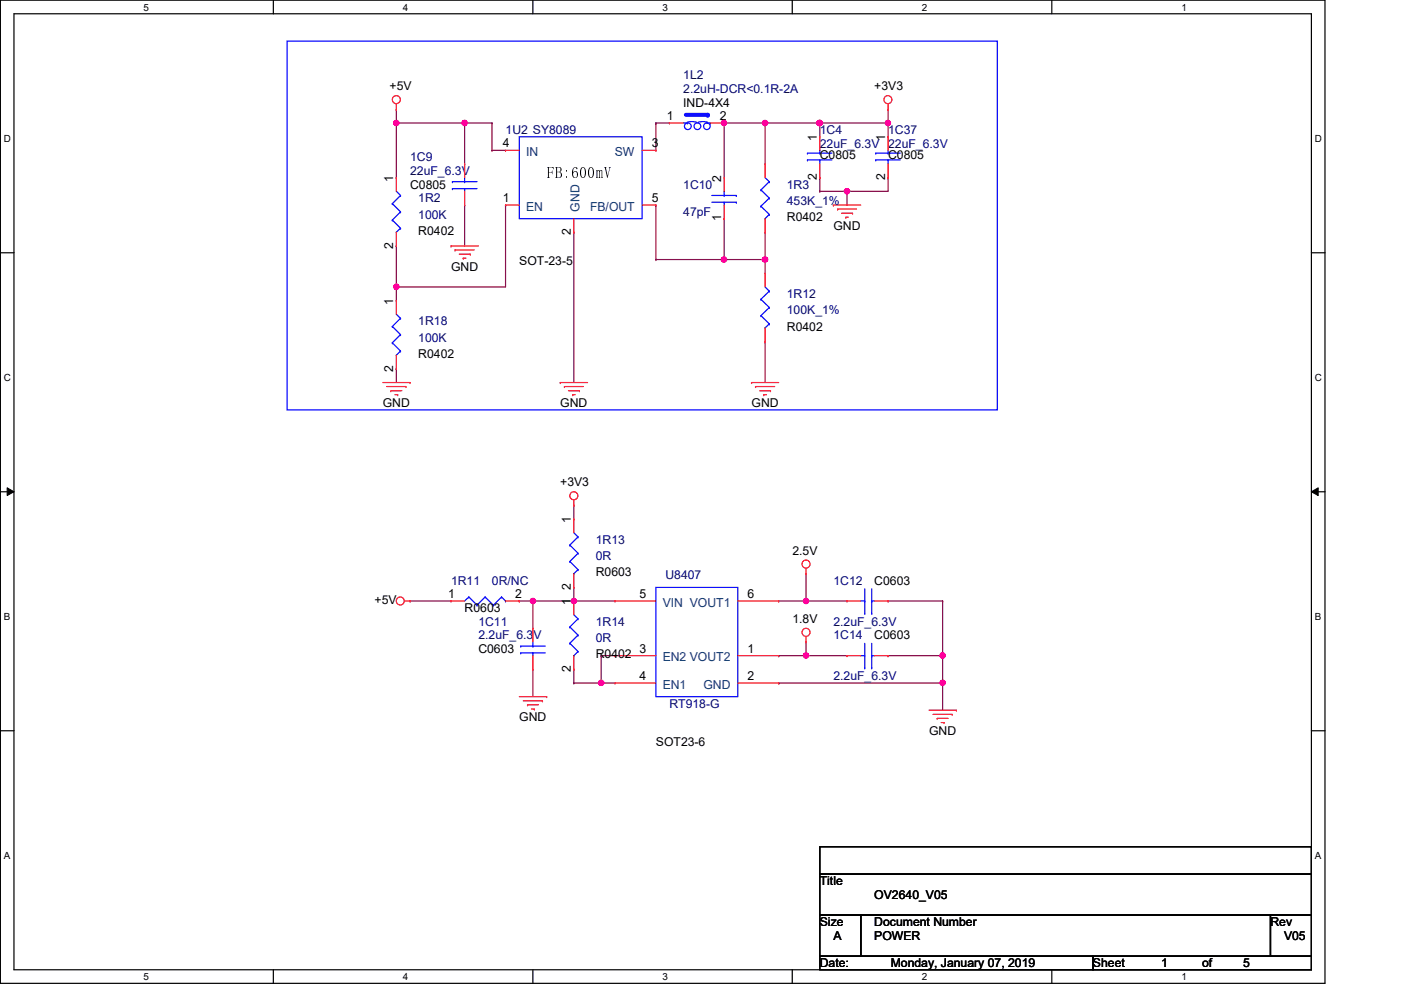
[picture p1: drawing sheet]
<svg xmlns="http://www.w3.org/2000/svg" width="297mm" height="210mm" viewBox="0 0 297 210" stroke-linecap="round" stroke-linejoin="round" font-family="sans-serif">
<path d="M.1 0h280.8v208.5h-280.8zM3 2.9h275v202.7h-275z" fill="none" stroke="#000" stroke-width=".25"/>
<g fill="#fff">
<path d="M30.4 .3h1.2v2.4h-1.2z"/>
<path d="M30.4 205.9h1.2v2.3h-1.2z"/>
</g>
<path d="M58 0v2.9M58 205.6v2.9" fill="none" stroke="#000" stroke-width=".25"/>
<g fill="#fff">
<path d="M85.4 .3h1.2v2.4h-1.2z"/>
<path d="M85.4 205.9h1.2v2.3h-1.2z"/>
</g>
<path d="M113 0v2.9M113 205.6v2.9" fill="none" stroke="#000" stroke-width=".25"/>
<g fill="#fff">
<path d="M140.5 .3h1.1v2.4h-1.1z"/>
<path d="M140.5 205.9h1.1v2.3h-1.1z"/>
</g>
<path d="M168 0v2.9M168 205.6v2.9" fill="none" stroke="#000" stroke-width=".25"/>
<g fill="#fff">
<path d="M195.4 .3h1.2v2.4h-1.2z"/>
<path d="M195.4 205.9h1.2v2.3h-1.2z"/>
</g>
<path d="M223 0v2.9M223 205.6v2.9" fill="none" stroke="#000" stroke-width=".25"/>
<g fill="#fff">
<path d="M250.5 .3h1.1v2.4h-1.1z"/>
<path d="M250.5 205.9h1.1v2.3h-1.1z"/>
<path d="M.8 28.2h1.5v2.4h-1.5z"/>
<path d="M278.8 28.2h1.4v2.4h-1.4z"/>
<path d="M.8 78.9h1.5v2.3h-1.5z"/>
<path d="M278.8 78.9h1.4v2.3h-1.4z"/>
</g>
<path d="M.1 53.6h2.9M278 53.6h2.9" fill="none" stroke="#000" stroke-width=".25"/>
<g fill="#fff">
<path d="M.8 129.6h1.4v2.3h-1.4z"/>
<path d="M278.8 129.6h1.3v2.3h-1.3z"/>
</g>
<path d="M.1 104.3h2.9M278 104.3h2.9" fill="none" stroke="#000" stroke-width=".25"/>
<path d="M1.5 103.4l1.5 .9-1.5 .8zM278 104.3l1.5-.9v1.7z" fill="#000"/>
<path d="M1.5 103.4l1.5 .9-1.5 .8zM278 104.3l1.5-.9v1.7z" fill="none" stroke="#000" stroke-width=".21"/>
<g fill="#fff">
<path d="M.8 180.3h1.4v2.3h-1.4z"/>
<path d="M278.8 180.3h1.3v2.3h-1.3z"/>
</g>
<path d="M.1 154.9h2.9M278 154.9h2.9" fill="none" stroke="#000" stroke-width=".25"/>
<path d="M60.9 8.7h150.6v78.2h-150.6z" fill="none" stroke="#00f" stroke-width=".25"/>
<path d="M98.5 26.1h.1M98.5 26.1h5.8M188.3 23.2h.1M188.3 23.2v2.9" fill="none" stroke="#7f003f" stroke-width=".25"/>
<circle cx="98.5" cy="26.1" r=".56" fill="#f0f"/>
<circle cx="98.5" cy="26.1" r=".56" fill="none" stroke="#f0f" stroke-width=".25"/>
<path d="M107.2 43.5h.1M107.2 43.5v17.3h-23.2M84 60.8h.1" fill="none" stroke="#7f003f" stroke-width=".25"/>
<circle cx="84" cy="60.8" r=".56" fill="#f0f"/>
<circle cx="84" cy="60.8" r=".56" fill="none" stroke="#f0f" stroke-width=".25"/>
<g fill="none" stroke="#7f003f" stroke-width=".25">
<path d="M84 26.1h.1M84 26.1v11.6M98.5 26.1h.1M98.5 26.1v8.7M104.3 26.1h.1M104.3 31.9h.1M104.3 26.1v5.8M104.3 31.9h2.9M139.1 26.1h.1M139.1 26.1v5.8M139.1 26.1h2.8M162.2 26.1h.1"/>
<path d="M162.2 26.1h11.6M98.5 43.5h.1M98.5 43.5v8.7M121.7 49.2h.1M121.7 49.2v31.9M139.1 43.5h.1M139.1 43.5v11.5"/>
</g>
<circle cx="173.8" cy="26.1" r=".56" fill="#f0f"/>
<circle cx="173.8" cy="26.1" r=".56" fill="none" stroke="#f0f" stroke-width=".25"/>
<circle cx="162.2" cy="26.1" r=".56" fill="#f0f"/>
<circle cx="162.2" cy="26.1" r=".56" fill="none" stroke="#f0f" stroke-width=".25"/>
<path d="M173.8 26.1h.1M173.8 26.1h14.5" fill="none" stroke="#7f003f" stroke-width=".25"/>
<circle cx="188.2" cy="26.1" r=".56" fill="#f0f"/>
<circle cx="188.2" cy="26.1" r=".56" fill="none" stroke="#f0f" stroke-width=".25"/>
<circle cx="173.8" cy="26.1" r=".56" fill="#f0f"/>
<circle cx="173.8" cy="26.1" r=".56" fill="none" stroke="#f0f" stroke-width=".25"/>
<path d="M153.5 26.1h.1M153.5 26.1h8.7M162.2 26.1h.1M162.2 26.1v8.7M188.3 26.1h.1M188.3 26.1v2.9M162.2 55h.1M162.2 55v3M173.8 40.6h.1M173.8 40.6h14.5M179.6 40.6h.1" fill="none" stroke="#7f003f" stroke-width=".25"/>
<circle cx="179.6" cy="40.6" r=".56" fill="#f0f"/>
<circle cx="179.6" cy="40.6" r=".56" fill="none" stroke="#f0f" stroke-width=".25"/>
<path d="M153.5 55h.1M153.5 55h8.7M162.2 72.4h.1M162.2 72.4v8.7" fill="none" stroke="#7f003f" stroke-width=".25"/>
<circle cx="162.2" cy="55" r=".56" fill="#f0f"/>
<circle cx="162.2" cy="55" r=".56" fill="none" stroke="#f0f" stroke-width=".25"/>
<circle cx="153.5" cy="55" r=".56" fill="#f0f"/>
<circle cx="153.5" cy="55" r=".56" fill="none" stroke="#f0f" stroke-width=".25"/>
<path d="M153.5 26.1h.1M153.5 26.1v11.6" fill="none" stroke="#7f003f" stroke-width=".25"/>
<circle cx="153.5" cy="26.1" r=".56" fill="#f0f"/>
<circle cx="153.5" cy="26.1" r=".56" fill="none" stroke="#f0f" stroke-width=".25"/>
<path d="M84 26.1h.1M84 26.1h14.5M139.1 55h.1M153.5 46.4h.1M153.5 46.4v8.6h-14.4M162.2 49.2h.1M162.2 49.2v5.8" fill="none" stroke="#7f003f" stroke-width=".25"/>
<circle cx="84" cy="26.1" r=".56" fill="#f0f"/>
<circle cx="84" cy="26.1" r=".56" fill="none" stroke="#f0f" stroke-width=".25"/>
<path d="M84 23.2h.1M84 23.2v2.9M173.8 26.1h.1M173.8 26.1v2.9M188.3 37.7h.1M188.3 37.7v2.9M84 60.8h.1M84 60.8v2.9" fill="none" stroke="#7f003f" stroke-width=".25"/>
<circle cx="173.8" cy="26.1" r=".56" fill="#f0f"/>
<circle cx="173.8" cy="26.1" r=".56" fill="none" stroke="#f0f" stroke-width=".25"/>
<path d="M173.8 37.7h.1M173.8 37.7v2.9M84 52.2h.1M84 52.2v8.6M179.6 40.6h.1M179.6 40.6v2.9M84 78.2h.1M84 78.2v2.9M127.5 144.8h.1M127.5 144.8h2.9" fill="none" stroke="#7f003f" stroke-width=".25"/>
<circle cx="127.5" cy="144.8" r=".56" fill="#f0f"/>
<circle cx="127.5" cy="144.8" r=".56" fill="none" stroke="#f0f" stroke-width=".25"/>
<path d="M121.7 127.4h.1M121.7 127.4h8.7M127.5 139h.1M127.5 139h2.9M127.5 139v5.8" fill="none" stroke="#7f003f" stroke-width=".25"/>
<circle cx="121.7" cy="127.4" r=".56" fill="#f0f"/>
<circle cx="121.7" cy="127.4" r=".56" fill="none" stroke="#f0f" stroke-width=".25"/>
<path d="M113 127.4h.1M113 127.4v5.8M121.7 144.8h.1M121.7 144.8h5.8" fill="none" stroke="#7f003f" stroke-width=".25"/>
<circle cx="113" cy="127.4" r=".56" fill="#f0f"/>
<circle cx="113" cy="127.4" r=".56" fill="none" stroke="#f0f" stroke-width=".25"/>
<path d="M121.7 107.1h.1M121.7 107.1v3M86.9 127.4h.1M86.9 127.4h8.7M110.1 127.4h.1M110.1 127.4h2.9M170.9 127.4h.1M170.9 127.4h8.7M113 141.9h.1M113 141.9v5.8M121.7 141.9h.1M121.7 141.9v2.9" fill="none" stroke="#7f003f" stroke-width=".25"/>
<circle cx="170.9" cy="127.4" r=".56" fill="#f0f"/>
<circle cx="170.9" cy="127.4" r=".56" fill="none" stroke="#f0f" stroke-width=".25"/>
<path d="M170.9 139h.1M170.9 139h8.7" fill="none" stroke="#7f003f" stroke-width=".25"/>
<circle cx="170.9" cy="139" r=".56" fill="#f0f"/>
<circle cx="170.9" cy="139" r=".56" fill="none" stroke="#f0f" stroke-width=".25"/>
<path d="M188.3 127.4h.1M188.3 127.4h11.6M199.9 144.8h.1M199.9 144.8v5.8" fill="none" stroke="#7f003f" stroke-width=".25"/>
<circle cx="199.8" cy="144.8" r=".56" fill="#f0f"/>
<circle cx="199.8" cy="144.8" r=".56" fill="none" stroke="#f0f" stroke-width=".25"/>
<g fill="none" stroke="#7f003f" stroke-width=".25">
<path d="M113 127.4h.1M121.7 124.5h.1M121.7 124.5v2.9h-8.7M165.1 127.4h.1M170.9 121.6h.1M170.9 136.1h.1M170.9 121.6v5.8h-5.8M170.9 136.1v2.9M188.3 139h.1M188.3 139h11.6M199.9 139h.1M199.9 139v5.8h-34.8"/>
<path d="M165.1 144.8h.1"/>
</g>
<circle cx="199.8" cy="139" r=".56" fill="#f0f"/>
<circle cx="199.8" cy="139" r=".56" fill="none" stroke="#f0f" stroke-width=".25"/>
<path d="M165.1 139h.1M165.1 139h5.8M199.9 127.4h.1M199.9 127.4v11.6" fill="none" stroke="#7f003f" stroke-width=".25"/>
<g fill="none" stroke="#f00" stroke-width=".25">
<path d="M84 23.2h.1M84 37.7h.1M84 22v1.2M84 37.7v2.9M98.5 34.8h.1M98.5 34.8v2.9M107.2 31.9h.1M107.2 31.9h2.9M136.1 31.9h3M139.1 31.9h.1M153.5 37.7h.1M153.5 37.7v2.9"/>
<path d="M162.2 34.8h.1M162.2 34.8v2.9M173.8 29h.1M173.8 37.7h.1M173.8 29v2.9M173.8 34.8v2.9M188.3 23.2h.1M188.3 29h.1M188.3 37.7h.1M188.3 22v1.2M188.3 29v2.9M188.3 34.8v2.9"/>
<path d="M84 52.2h.1M84 49.2v3M95.6 52.2h.1M95.6 52.2h5.8M96.5 53h.1M96.5 53h4M97.4 53.9h2.3M98.2 54.7h.1M98.2 54.7h.6M98.5 43.5h.1M98.5 40.6v2.9M99.7 53.9h.1"/>
<path d="M107.2 43.5h.1M107.2 43.5h2.9M121.7 49.2h.1M121.7 46.4v2.8M136.1 43.5h3M139.1 43.5h.1M153.5 46.4h.1M153.5 43.5v2.9M162.2 49.2h.1M162.2 46.4v2.8M176.7 43.5h.1M176.7 43.5h5.8"/>
<path d="M177.6 44.3h.1M177.6 44.3h4M178.4 45.2h2.4M179.3 46.1h.1M179.3 46.1h.6M180.8 45.2h.1M84 63.7h.1M84 78.2h.1M84 63.7v2.9M84 75.3v2.9M81.1 81.1h5.8M82 82h4.1"/>
<path d="M82.9 82.8h.1M82.9 82.8h2.3M83.7 83.7h.6M84.3 83.7h.1M86.1 82h.1M86.9 81.1h.1M118.8 81.1h.1M118.8 81.1h5.8M119.7 82h.1M119.7 82h4M120.5 82.8h2.3M121.4 83.7h.1"/>
<path d="M121.4 83.7h.6M122.8 82.8h.1M159.3 81.1h.1M159.3 81.1h5.8M160.2 82h.1M160.2 82h4M161.1 82.8h2.3M161.9 83.7h.1M161.9 83.7h.6M163.4 82.8h.1M121.7 107.1h.1M121.7 110.1h.1"/>
<path d="M121.7 106v1.1M121.7 110.1v2.8M85.8 127.4h1.1M86.9 127.4h.1M113 133.2h.1M113 133.2v2.9M113 139v2.9M121.7 124.5h.1M121.7 121.6v2.9M130.4 127.4h.1M130.4 139h.1M130.4 127.4h8.7"/>
<path d="M130.4 139h8.7M156.4 127.4h8.7M156.4 139h8.7M165.1 127.4h.1M165.1 139h.1M170.9 121.6h.1M170.9 136.1h.1M170.9 120.5v1.1M170.9 135v1.1M179.6 127.4h.1M179.6 139h.1M179.6 127.4h2.9"/>
<path d="M179.6 139h2.9M185.4 127.4h2.9M185.4 139h2.9M188.3 127.4h.1M188.3 139h.1M110.1 147.7h5.8M111 148.6h4M111.8 149.4h.1M111.8 149.4h2.4M112.7 150.3h.6M113 141.9h.1M113.3 150.3h.1"/>
<path d="M115 148.6h.1M115.9 147.7h.1M130.4 144.8h.1M130.4 144.8h8.7M156.4 144.8h8.7M165.1 144.8h.1M197 150.6h5.8M197.8 151.5h4.1M198.7 152.3h.1M198.7 152.3h2.3M199.6 153.2h.5M200.1 153.2h.1"/>
<path d="M201.9 151.5h.1M202.8 150.6h.1"/>
<circle cx="84" cy="21.1" r=".85"/>
<circle cx="188.2" cy="21.1" r=".85"/>
<circle cx="121.7" cy="105.1" r=".85"/>
<circle cx="170.9" cy="119.6" r=".85"/>
<circle cx="84.9" cy="127.4" r=".85"/>
<circle cx="170.9" cy="134.1" r=".85"/>
</g>
<path d="M173.8 179.5h104.2v5.8h-104.2zM173.8 185.3h104.2v8.7h-104.2zM173.8 194h8.7v8.7h-8.7zM182.5 194h86.9v8.7h-86.9zM269.4 194h8.6v8.7h-8.6zM173.8 202.7h57.9v2.9h-57.9zM231.7 202.7h46.3v2.9h-46.3z" fill="none" stroke="#000" stroke-width=".25"/>
<g fill="none" stroke="#00f" stroke-width=".25">
<path d="M95.9 38.5h.1M95.9 38.5h5.2M98.5 38.5h.1M98.5 37.7v.8M110.1 29h26v17.4h-26zM162.2 37.7l.9 .8M163.1 38.5h.1M163.1 38.5l-1.8 1.8M171.2 33.9h.1M171.2 32.5h.1M171.2 33.9h5.2M171.2 32.5h5.2"/>
<path d="M173.8 32.5h.1M173.8 33.9h.1M173.8 31.9v.6M173.8 33.9v.9M185.7 33.9h.1M185.7 32.5h.1M185.7 33.9h5.2M185.7 32.5h5.2M188.3 32.5h.1M188.3 33.9h.1M188.3 31.9v.6M188.3 33.9v.9"/>
<path d="M83.2 43.2h.1M83.2 46.7h.1M83.2 43.2l1.7 1.7M83.2 46.7l1.7 1.7M84 49.2h.1M84 40.6l.9 .8M84.9 41.4h.1M84.9 44.9h.1M84.9 48.4h.1M84.9 41.4l-1.7 1.8M84.9 44.9l-1.7 1.8M84.9 48.4l-.9 .8"/>
<path d="M95.9 40h.1M95.9 40h5.2M98.5 40h.1M98.5 40v.6M150.9 41.4h5.2M150.9 42.9h5.2M153.5 42.9h.1M153.5 41.4h.1M153.5 40.6v.8M153.5 42.9v.6M156.1 41.4h.1M156.1 42.9h.1"/>
<path d="M161.3 40.3h.1M161.3 43.7h.1M161.3 40.3l1.8 1.7M161.3 43.7l1.8 1.8M162.2 46.4h.1M163.1 42h.1M163.1 45.5h.1M163.1 42l-1.8 1.7M163.1 45.5l-.9 .9M83.2 69.2h.1M83.2 72.7h.1M83.2 69.2l1.7 1.8"/>
<path d="M83.2 72.7l1.7 1.7M84 75.3h.1M84 66.6l.9 .9M84.9 67.5h.1M84.9 71h.1M84.9 74.4h.1M84.9 67.5l-1.7 1.7M84.9 71l-1.7 1.7M84.9 74.4l-.9 .9M120.8 115.6h.1M120.8 119h.1M120.8 115.6l1.8 1.7"/>
<path d="M120.8 119l1.8 1.8M121.7 112.9l.9 .9M122.6 113.8h.1M122.6 117.3h.1M122.6 113.8l-1.8 1.8M122.6 117.3l-1.8 1.7M110.4 137h.1M110.4 138.4h.1M110.4 137h5.2M110.4 138.4h5.2M113 138.4h.1M113 137h.1"/>
<path d="M113 136.1v.9M113 138.4v.6M121.7 121.6h.1M122.6 120.8h.1M122.6 120.8l-.9 .8M139.1 124.5h17.3v23.2h-17.3zM182.5 127.4h.8M182.5 139h.8M183.3 130h.1M183.3 127.4h.1M183.3 139h.1M183.3 124.8v5.2"/>
<path d="M183.3 136.4v5.2M184.8 127.4h.1M184.8 130h.1M184.8 139h.1M184.8 127.4h.6M184.8 124.8v5.2M184.8 136.4v5.2M184.8 139h.6M183.3 141.6h.1M184.8 141.6h.1"/>
</g>
<path d="M145.4 24.3h4.7" fill="none" stroke="#00f" stroke-width=".85"/>
<circle cx="150.1" cy="24.3" r=".42" fill="#00f"/>
<g fill="none" stroke="#00f" stroke-width=".25">
<path d="M144.9 26.1h.8M145.7 26a3.3 3.3 0 0 1 2 0M145.7 26.1h.1M148 26a3.3 3.3 0 0 1 2.1 0M149.8 26.1h.8M150.6 26.1h.1M161.3 63.5h.1M161.3 66.9h.1M161.3 63.5l1.8 1.7M161.3 66.9l1.8 1.8M162.2 69.5h.1M162.2 60.8l.9 .9"/>
<path d="M163.1 61.7h.1M163.1 65.2h.1M163.1 68.7h.1M163.1 61.7l-1.8 1.8M163.1 65.2l-1.8 1.7M163.1 68.7l-.9 .8M99.4 126.6h.1M99.4 126.6l-.9 .8M99.4 126.6l1.7 1.7M101.1 128.3h.1M102.9 126.6h.1M102.9 126.6l-1.8 1.7"/>
<path d="M102.9 126.6l1.7 1.7M104.6 128.3h.1M106.3 126.6h.1M106.3 126.6l-1.7 1.7M106.3 126.6l.9 .8M107.2 127.4h.1M120.8 132.9h.1M120.8 136.4h.1M120.8 132.9l1.8 1.8M120.8 136.4l1.8 1.7M121.7 139h.1M121.7 130.3l.9 .9"/>
<path d="M122.6 131.2h.1M122.6 134.7h.1M122.6 138.1h.1M122.6 131.2l-1.8 1.7M122.6 134.7l-1.8 1.7M122.6 138.1l-.9 .9"/>
<circle cx="145.8" cy="26.8" r=".71"/>
<circle cx="147.9" cy="26.8" r=".71"/>
<circle cx="149.9" cy="26.8" r=".7"/>
</g>
<g fill="none" stroke="#f00" stroke-width=".25">
<path d="M141.9 26.1h.1M141.9 26.1h3M150.6 26.1h2.9M153.5 26.1h.1M162.2 58h.1M162.2 58v2.8M162.2 72.4h.1M162.2 69.5v2.9M95.6 127.4h.1M95.6 127.4h2.9M107.2 127.4h2.9M110.1 127.4h.1"/>
<path d="M121.7 127.4h.1M121.7 127.4v2.9M121.7 139v2.9M121.7 141.9h.1"/>
</g>
<circle cx="98.5" cy="26.1" r=".56" fill="#f0f"/>
<circle cx="98.5" cy="26.1" r=".56" fill="none" stroke="#f0f" stroke-width=".25"/>
<circle cx="84" cy="60.8" r=".56" fill="#f0f"/>
<circle cx="84" cy="60.8" r=".56" fill="none" stroke="#f0f" stroke-width=".25"/>
<circle cx="173.8" cy="26.1" r=".56" fill="#f0f"/>
<circle cx="173.8" cy="26.1" r=".56" fill="none" stroke="#f0f" stroke-width=".25"/>
<circle cx="162.2" cy="26.1" r=".56" fill="#f0f"/>
<circle cx="162.2" cy="26.1" r=".56" fill="none" stroke="#f0f" stroke-width=".25"/>
<circle cx="188.2" cy="26.1" r=".56" fill="#f0f"/>
<circle cx="188.2" cy="26.1" r=".56" fill="none" stroke="#f0f" stroke-width=".25"/>
<circle cx="173.8" cy="26.1" r=".56" fill="#f0f"/>
<circle cx="173.8" cy="26.1" r=".56" fill="none" stroke="#f0f" stroke-width=".25"/>
<circle cx="179.6" cy="40.6" r=".56" fill="#f0f"/>
<circle cx="179.6" cy="40.6" r=".56" fill="none" stroke="#f0f" stroke-width=".25"/>
<circle cx="162.2" cy="55" r=".56" fill="#f0f"/>
<circle cx="162.2" cy="55" r=".56" fill="none" stroke="#f0f" stroke-width=".25"/>
<circle cx="153.5" cy="55" r=".56" fill="#f0f"/>
<circle cx="153.5" cy="55" r=".56" fill="none" stroke="#f0f" stroke-width=".25"/>
<circle cx="153.5" cy="26.1" r=".56" fill="#f0f"/>
<circle cx="153.5" cy="26.1" r=".56" fill="none" stroke="#f0f" stroke-width=".25"/>
<circle cx="84" cy="26.1" r=".56" fill="#f0f"/>
<circle cx="84" cy="26.1" r=".56" fill="none" stroke="#f0f" stroke-width=".25"/>
<circle cx="173.8" cy="26.1" r=".56" fill="#f0f"/>
<circle cx="173.8" cy="26.1" r=".56" fill="none" stroke="#f0f" stroke-width=".25"/>
<circle cx="127.5" cy="144.8" r=".56" fill="#f0f"/>
<circle cx="127.5" cy="144.8" r=".56" fill="none" stroke="#f0f" stroke-width=".25"/>
<circle cx="121.7" cy="127.4" r=".56" fill="#f0f"/>
<circle cx="121.7" cy="127.4" r=".56" fill="none" stroke="#f0f" stroke-width=".25"/>
<circle cx="113" cy="127.4" r=".56" fill="#f0f"/>
<circle cx="113" cy="127.4" r=".56" fill="none" stroke="#f0f" stroke-width=".25"/>
<circle cx="170.9" cy="127.4" r=".56" fill="#f0f"/>
<circle cx="170.9" cy="127.4" r=".56" fill="none" stroke="#f0f" stroke-width=".25"/>
<circle cx="170.9" cy="139" r=".56" fill="#f0f"/>
<circle cx="170.9" cy="139" r=".56" fill="none" stroke="#f0f" stroke-width=".25"/>
<circle cx="199.8" cy="144.8" r=".56" fill="#f0f"/>
<circle cx="199.8" cy="144.8" r=".56" fill="none" stroke="#f0f" stroke-width=".25"/>
<circle cx="199.8" cy="139" r=".56" fill="#f0f"/>
<circle cx="199.8" cy="139" r=".56" fill="none" stroke="#f0f" stroke-width=".25"/>
<text font-size="3.5" x="115.9" y="37.7">FB:600mV</text>
<g font-size="2.6" fill="#00007f">
<text x="144.9" y="16.8">1L2</text>
<text x="144.9" y="19.7">2.2uH-DCR&lt;0.1R-2A</text>
<text x="107.2" y="28.4">1U2 SY8089</text>
<text x="173.8" y="28.4">1C4</text>
<text x="188.3" y="28.4">1C37</text>
<text x="86.9" y="34.2">1C9</text>
<text x="173.8" y="31.3">22uF_6.3V</text>
<text x="188.3" y="31.3">22uF_6.3V</text>
<text x="86.9" y="37.1">22uF_6.3V</text>
<text x="144.9" y="40">1C10</text>
<text x="166.8" y="40">1R3</text>
<text x="88.7" y="42.9">1R2</text>
<text x="88.7" y="46.4">100K</text>
<text x="144.9" y="45.8">47pF</text>
<text x="166.8" y="43.5">453K_1%</text>
<text x="166.8" y="63.2">1R12</text>
<text x="88.7" y="69">1R18</text>
<text x="166.8" y="66.6">100K_1%</text>
<text x="88.7" y="72.4">100K</text>
<text x="126.3" y="115.3">1R13</text>
<text x="126.3" y="118.7">0R</text>
<text x="95.6" y="124">1R11</text>
<text x="104.3" y="124">0R/NC</text>
<text x="141.1" y="122.8">U8407</text>
<text x="176.7" y="124">1C12</text>
<text x="101.4" y="132.7">1C11</text>
<text x="101.4" y="135.6">2.2uF_6.3V</text>
<text x="126.3" y="132.7">1R14</text>
<text x="126.3" y="136.1">0R</text>
<text x="176.7" y="132.7">2.2uF_6.3V</text>
<text x="176.7" y="135.6">1C14</text>
<text x="176.7" y="144.2">2.2uF_6.3V</text>
<text x="141.9" y="150">RT918-G</text>
</g>
<g font-size="2.6">
<text x="82.6" y="19.1">+5V</text>
<text x="144.9" y="22.6">IND-4X4</text>
<text x="185.4" y="19.1">+3V3</text>
<text x="141.4" y="25.4">1</text>
<text x="152.7" y="25.4">2</text>
<text x="173.2" y="29.8" transform="rotate(-90 173.2 29.8)">1</text>
<text x="187.7" y="29.8" transform="rotate(-90 187.7 29.8)">1</text>
<text x="106.6" y="31.2">4</text>
<text x="138.2" y="31.2">3</text>
<text x="173.8" y="33.6">C0805</text>
<text x="188.3" y="33.6">C0805</text>
<text x="83.4" y="38.5" transform="rotate(-90 83.4 38.5)">1</text>
<text x="86.9" y="40">C0805</text>
<text x="152.9" y="38.5" transform="rotate(-90 152.9 38.5)">2</text>
<text x="173.2" y="38.2" transform="rotate(-90 173.2 38.2)">2</text>
<text x="187.7" y="38.2" transform="rotate(-90 187.7 38.2)">2</text>
<text x="106.6" y="42.8">1</text>
<text x="138.2" y="42.8">5</text>
<text x="152.9" y="46.9" transform="rotate(-90 152.9 46.9)">1</text>
<text x="166.8" y="46.9">R0402</text>
<text x="83.4" y="52.7" transform="rotate(-90 83.4 52.7)">2</text>
<text x="88.7" y="49.8">R0402</text>
<text x="121" y="49.8" transform="rotate(-90 121 49.8)">2</text>
<text x="176.7" y="48.7">GND</text>
<text x="95.6" y="57.4">GND</text>
<text x="110.1" y="56.2">SOT-23-5</text>
<text x="83.4" y="64.6" transform="rotate(-90 83.4 64.6)">1</text>
<text x="166.8" y="70.1">R0402</text>
<text x="88.7" y="75.9">R0402</text>
<text x="83.4" y="78.8" transform="rotate(-90 83.4 78.8)">2</text>
<text x="81.1" y="86.3">GND</text>
<text x="118.8" y="86.3">GND</text>
<text x="159.3" y="86.3">GND</text>
<text x="118.8" y="103.1">+3V3</text>
<text x="121" y="110.9" transform="rotate(-90 121 110.9)">1</text>
<text x="168" y="117.6">2.5V</text>
<text x="121" y="125.1" transform="rotate(-90 121 125.1)">2</text>
<text x="126.3" y="122.2">R0603</text>
<text x="185.4" y="124">C0603</text>
<text x="79.4" y="128">+5V</text>
<text x="95" y="126.8">1</text>
<text x="98.5" y="129.8">R0603</text>
<text x="109.2" y="126.8">2</text>
<text x="121" y="128.3" transform="rotate(-90 121 128.3)">1</text>
<text x="135.6" y="126.8">5</text>
<text x="158.5" y="126.8">6</text>
<text x="168" y="132.1">1.8V</text>
<text x="185.4" y="135.6">C0603</text>
<text x="101.4" y="138.4">C0603</text>
<text x="121" y="142.5" transform="rotate(-90 121 142.5)">2</text>
<text x="126.3" y="139.6">R0402</text>
<text x="135.6" y="138.4">3</text>
<text x="158.5" y="138.4">1</text>
<text x="135.6" y="144.2">4</text>
<text x="158.5" y="144.2">2</text>
<text x="110.1" y="152.9">GND</text>
<text x="197" y="155.8">GND</text>
<text x="139.1" y="158.2">SOT23-6</text>
<text x="173.8" y="187.7">Title</text>
<text x="185.4" y="190.6">OV2640_V05</text>
<text x="173.8" y="196.3">Size</text>
<text x="185.4" y="196.3">Document Number</text>
<text x="269.4" y="196.3">Rev</text>
<text x="176.7" y="199.3">A</text>
<text x="185.4" y="199.3">POWER</text>
<text x="272.2" y="199.3">V05</text>
<text x="173.8" y="205.1">Date:</text>
<text x="188.8" y="205.1">Monday, January 07, 2019</text>
<text x="231.7" y="205.1">Sheet</text>
<text x="246.2" y="205.1">1</text>
<text x="254.9" y="205.1">of</text>
<text x="263.6" y="205.1">5</text>
</g>
<g font-size="2.6" fill="#003f7f">
<text x="111.5" y="33.1">IN</text>
<text x="130.3" y="33.1">SW</text>
<text x="111.5" y="44.7">EN</text>
<text x="122.9" y="44.9" transform="rotate(-90 122.9 44.9)">GND</text>
<text x="125.1" y="44.7">FB/OUT</text>
<text x="140.5" y="128.6">VIN VOUT1</text>
<text x="140.5" y="140.2">EN2 VOUT2</text>
<text x="140.5" y="146">EN1</text>
<text x="149.1" y="146">GND</text>
</g>
<g font-size="2.1">
<text x="30.4" y="2.2">5</text>
<text x="85.4" y="2.2">4</text>
<text x="140.5" y="2.2">3</text>
<text x="195.4" y="2.2">2</text>
<text x="250.5" y="2.2">1</text>
<text x=".8" y="30.1">D</text>
<text x="278.8" y="30.1">D</text>
<text x=".8" y="80.8">C</text>
<text x="278.8" y="80.8">C</text>
<text x=".8" y="131.5">B</text>
<text x="278.8" y="131.5">B</text>
<text x=".8" y="182.2">A</text>
<text x="278.8" y="182.2">A</text>
<text x="30.4" y="207.8">5</text>
<text x="85.4" y="207.8">4</text>
<text x="140.5" y="207.8">3</text>
<text x="195.4" y="207.8">2</text>
<text x="250.5" y="207.8">1</text>
</g>
</svg>
